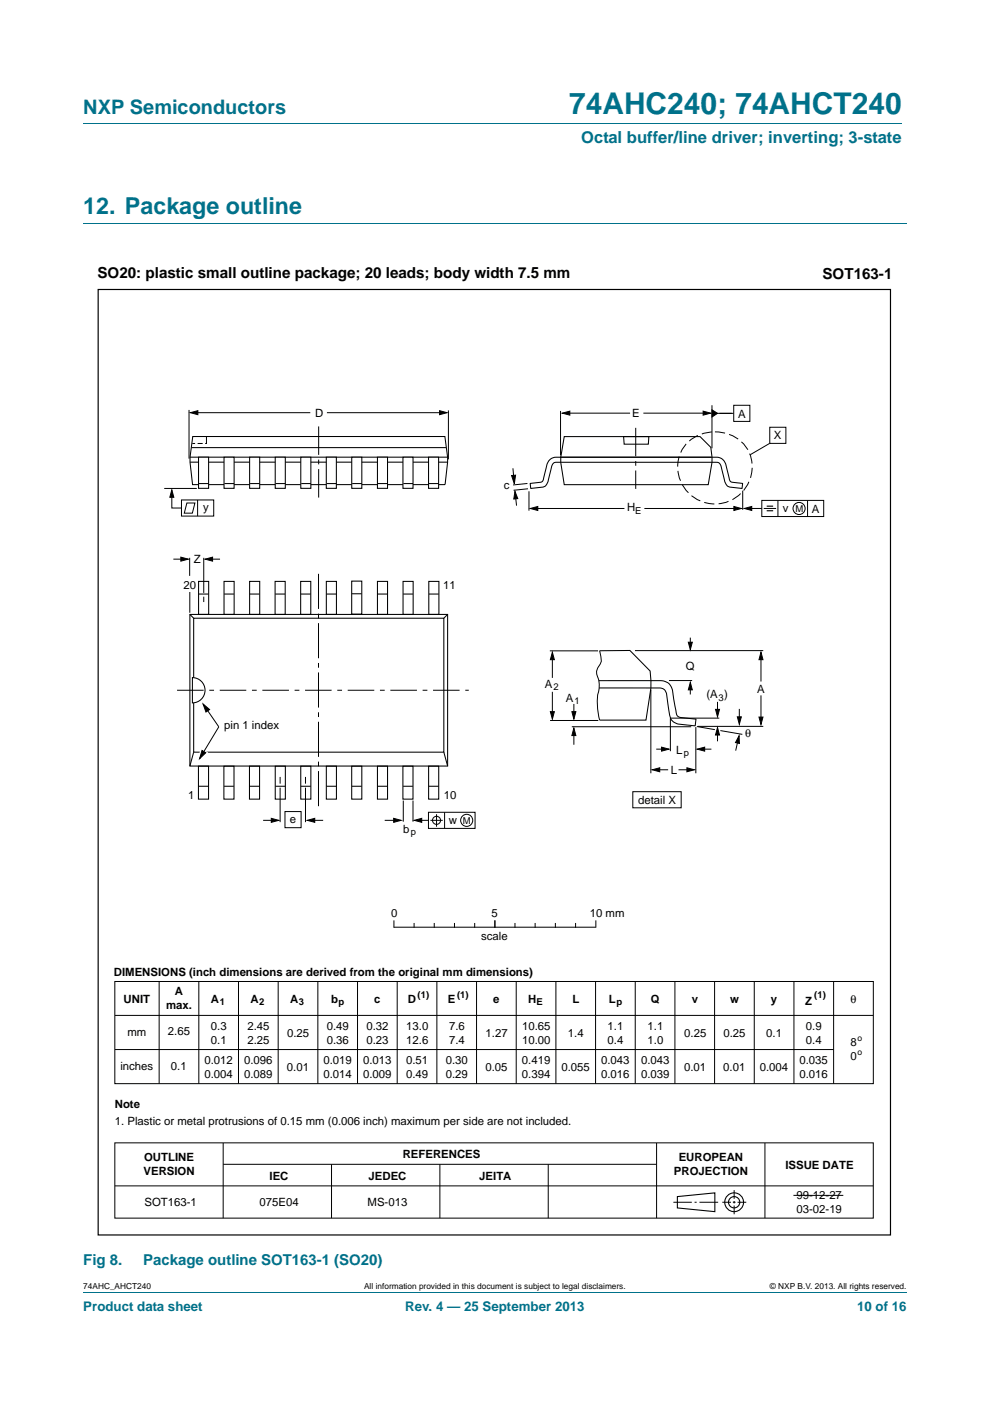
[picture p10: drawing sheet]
<svg xmlns="http://www.w3.org/2000/svg" width="210mm" height="297mm" viewBox="0 0 210 297" stroke-linecap="round" stroke-linejoin="round" font-family="sans-serif">
<path d="M17.7 26.3h173.5M17.7 47.4h174.6M17.7 273.9h174.6" fill="none" stroke="#00718a" stroke-width=".21"/>
<g fill="none" stroke="#000" stroke-width=".21">
<path d="M40.1 86.9v10.3M41.3 87.5h24.5M69.3 87.5h24.7M95.1 87v10.4M34.8 103.6h6.9M36.4 104.5v3.2h2.1M36.8 118.6h2.5M38.5 106h6.8v3.4h-6.8zM39.6 106.6h1.7l-.5 2.2h-1.7zM40.2 118.3v3.8M41.9 106v3.4M43.2 118.3v7.4"/>
<path d="M44.1 118.6h2.6M43.2 126.5v1.1M55.8 173.9h2.6M59.4 164.7v1.4M59.4 167v7.3M60.4 172.1h3.5v3.4h-3.5zM64.8 164.7v1.4M64.8 167v7.3M66 173.9h2.5M81.6 173.9h2.3M85.5 169.7v4.5M87.6 169.7v4.5"/>
<path d="M88.7 173.9h2.2M90.9 172.2h9.9v3.4h-9.9zM91.3 173.9h2.6M92.6 172.6v2.7M94.3 172.2v3.4M134.2 167.9h10.3v3.4h-10.3zM24.4 208.1h160.8v21.7h-160.8zM24.4 215.3h160.8M33.8 208.1v21.7M42.2 208.1v21.7M50.6 208.1v21.7M59 208.1v21.7"/>
<path d="M67.4 208.1v21.7M75.8 208.1v21.7M84.2 208.1v21.7M92.7 208.1v21.7M101.1 208.1v21.7M109.5 208.1v21.7M117.9 208.1v21.7M126.3 208.1v21.7M134.7 208.1v21.7M143.2 208.1v21.7M151.6 208.1v21.7M160 208.1v21.7"/>
<path d="M168.4 208.1v21.7M176.8 208.1v21.7M24.4 222.5h152.4M24.4 242.3h160.8v16h-160.8zM24.4 251.4h160.8M47.3 242.3v16M47.4 246.9h91.8M70.3 246.9v11.4M93.3 246.9v11.4M116.3 246.9v11.4M139.3 242.3v16M142.8 254.9h3.9"/>
<path d="M147.3 254.9h.5M148.4 254.9h3.9M153.2 254.9h1.8M155.4 254.9h.6M155.7 252.3v1.9M155.7 254.6v.5M155.7 255.6v1.8M156.4 254.9h1.9M162.2 242.3v16M168.3 253.4h10.6"/>
<circle cx="92.6" cy="173.9" r=".86"/>
<circle cx="99" cy="173.9" r="1.28"/>
</g>
<g fill="none" stroke="#000" stroke-width=".23">
<path d="M143.7 253.7l7.9-.8v4l-7.9-.8z"/>
<circle cx="155.7" cy="254.9" r="1.99"/>
<circle cx="155.7" cy="254.9" r="1.2"/>
</g>
<path d="M40.4 87.5l1.6-.4v.8zM93.2 87.1l1.6 .4-1.6 .4zM36.4 103.8l.5 1.6h-.9zM38.4 118.1l1.5 .5-1.5 .4zM43.5 118.6l1.6-.5v.9zM57.5 173.5l1.6 .4-1.6 .5zM65.2 173.9l1.6-.4v.9zM83.5 173.5l1.6 .4-1.6 .5zM87.9 173.9l1.5-.4v.9z" fill="#000" stroke="#000" stroke-width=".21"/>
<path d="M40.3 130.3h54.6v32.1h-54.6zM40.3 130.3l.8 .8M94.9 130.3l-.8 .8M40.8 143.7a2.68 2.68 0 0 1 2.7 2.6 2.68 2.68 0 0 1-2.7 2.7zM41.1 143.7v-12.6h53v28.4h-53v-10.5M41.1 159.5l-.8 2.9M94.1 159.5l.8 2.9" fill="none" stroke="#000" stroke-width=".22"/>
<path d="M37.6 146.3h61.8" fill="none" stroke="#000" stroke-width=".21" stroke-dasharray="5.6 1.2 1 1.2" stroke-linecap="butt"/>
<path d="M67.6 121.7v49.7" fill="none" stroke="#000" stroke-width=".21" stroke-dasharray="7.4 1 1 1" stroke-linecap="butt"/>
<path d="M42.5 158.6l1.7 .9-2.1 1.8z" fill="#fff"/>
<g fill="none" stroke="#000" stroke-width=".21">
<path d="M40.8 94h.6M41.9 94h1.1M43.8 93.1v.9h-.3M43.8 92.6v.5M40.3 125.5v4.4M43.1 149.3l3.3 4.8-4.1 6.7M83.6 195.2v1.4M83.6 196.6h42.6M87.8 195.8v.8M92.1 195.8v.8M96.4 195.8v.8M100.7 195.8v.8"/>
<path d="M105 195.2v1.4M109.2 195.8v.8M113.5 195.8v.8M117.8 195.8v.8M122.1 195.8v.8M126.4 195.2v1.4"/>
</g>
<path d="M42.8 159.1l.8 .5-1.3 1.2zM43.1 149.3l1.4 1.1-.8 .6z" fill="#000" stroke="#000" stroke-width=".21"/>
<g fill="none" stroke="#000" stroke-width=".22">
<path d="M40.3 98h54.6M40.3 96.9h54.6M40.6 94.9h54M94.4 102.7h-53.6l-.5-4.7v-1.1l.6-4.3h53.5l.5 4.3-.5 5.8M42.1 123.3h2.2v7h-2.2zM42.1 126h2.1M47.5 123.3h2.2v7h-2.2zM47.5 126h2.1M52.9 123.3h2.2v7h-2.2zM53 126h2.1M58.3 123.3h2.2v7h-2.2zM58.4 126h2.1"/>
<path d="M63.8 123.3h2.1v7h-2.1zM63.8 126h2.1M69.2 123.3h2.2v7h-2.2zM69.2 126h2.1M74.6 123.2h2.1v7h-2.1zM74.6 125.9h2.1M80.1 123.3h2.1v7h-2.1zM80.1 126h2.1M85.5 123.3h2.1v7h-2.1zM85.5 126h2.1M90.9 123.3h2.2v7h-2.2zM91 126h2.1"/>
<path d="M42.1 162.4h2.1v7h-2.1zM42.1 166.7h2.1M47.5 162.4h2.1v7h-2.1zM47.5 166.7h2.1M52.9 162.4h2.2v7h-2.2zM53 166.7h2M58.4 162.4h2.1v7h-2.1zM58.4 166.7h2.1M63.8 162.4h2.1v7h-2.1zM63.8 166.7h2.1M69.2 162.4h2.2v7h-2.2zM69.3 166.7h2"/>
<path d="M74.6 162.4h2.1v7h-2.1zM74.6 166.7h2.1M80.1 162.4h2.1v7h-2.1zM80.1 166.7h2.1M85.5 162.4h2.1v7h-2.1zM85.5 166.7h2.1M90.9 162.4h2.2v7h-2.2zM90.9 166.7h2.1"/>
</g>
<path d="M67.6 90.4v15.2" fill="none" stroke="#000" stroke-width=".21" stroke-dasharray="6 1 1 1" stroke-linecap="butt"/>
<path d="M90.9 96.9h2.1v6.6h-2.1z" fill="#fff" stroke="#000" stroke-width=".22"/>
<path d="M91 102.5h2" fill="none" stroke="#000" stroke-width=".22"/>
<path d="M85.5 96.9h2.1v6.6h-2.1z" fill="#fff" stroke="#000" stroke-width=".22"/>
<path d="M85.6 102.5h2" fill="none" stroke="#000" stroke-width=".22"/>
<path d="M80.1 96.9h2.1v6.6h-2.1z" fill="#fff" stroke="#000" stroke-width=".22"/>
<path d="M80.2 102.5h2" fill="none" stroke="#000" stroke-width=".22"/>
<path d="M74.6 96.9h2.1v6.6h-2.1z" fill="#fff" stroke="#000" stroke-width=".22"/>
<path d="M74.7 102.5h2" fill="none" stroke="#000" stroke-width=".22"/>
<path d="M69.2 96.9h2.1v6.6h-2.1z" fill="#fff" stroke="#000" stroke-width=".22"/>
<path d="M69.3 102.5h2" fill="none" stroke="#000" stroke-width=".22"/>
<path d="M63.8 96.9h2.1v6.6h-2.1z" fill="#fff" stroke="#000" stroke-width=".22"/>
<path d="M63.9 102.5h2" fill="none" stroke="#000" stroke-width=".22"/>
<path d="M58.4 96.9h2.1v6.6h-2.1z" fill="#fff" stroke="#000" stroke-width=".22"/>
<path d="M58.5 102.5h2" fill="none" stroke="#000" stroke-width=".22"/>
<path d="M52.9 96.9h2.2v6.6h-2.2z" fill="#fff" stroke="#000" stroke-width=".22"/>
<path d="M53 102.5h2.1" fill="none" stroke="#000" stroke-width=".22"/>
<path d="M47.5 96.9h2.2v6.6h-2.2z" fill="#fff" stroke="#000" stroke-width=".22"/>
<path d="M47.6 102.5h2.1" fill="none" stroke="#000" stroke-width=".22"/>
<path d="M42.1 96.9h2.1v6.6h-2.1z" fill="#fff" stroke="#000" stroke-width=".22"/>
<path d="M118.8 96.9h32.7a2.21 2.21 0 0 1 2.6 2.2l.5 1.9a1.14 1.14 0 0 0 1.3 1.3l1.6 .2-.1 1-1.7-.1a1.83 1.83 0 0 1-2.1-2l-.2-.8a4.2 4.2 0 0 0-.8-2.4l-.6-.2h-32.9M118.9 96.9h-.4a2.21 2.21 0 0 0-2.6 2.2l-.5 1.9a1.14 1.14 0 0 1-1.4 1.3l-1.5 .2 .1 1 1.7-.1a1.83 1.83 0 0 0 2.1-2l.2-.8a4.2 4.2 0 0 1 .8-2.4l.4-.2h1.3M119.7 92.6h28.8l2.3 2.2 .2 3.2-.8 4.8h-30.5l-.8-4.8v-1.1zM132.3 92.6h5.3l-.1 1.6h-5.1zM42.2 102.5h2.1M127.2 138l6.4-.1 4.3 4.4 .2 2v1.6l-1.1 6.8h-9.8M127 144.3h12.5a2.65 2.65 0 0 1 3.2 2.8l.5 2.9a3 3 0 0 0 .6 1.9l.5 .2 3.3 .4-.2 1.4-1.3-.1a5.9 5.9 0 0 1-3.3-.7 4.9 4.9 0 0 1-1.1-3.3l-.1-1a3.5 3.5 0 0 0-.7-2.6l-1.1-.3h-12.7" fill="none" stroke="#000" stroke-width=".22"/>
<g fill="none" stroke="#000" stroke-width=".21">
<path d="M108.8 99.3l.2 2.7M118.9 87.1v9.4M120 87.6h13.6M136.5 87.6h13.4M151 85.9v9.1M151.6 87.6h4M155.6 85.9h3.4v3.4h-3.4zM163.3 90.6h3.4v3.4h-3.4zM163.3 94l-4.2 2.4M109.3 104.7l.3 2.5M111.9 102.5l-3.1 .3M112 103.6l-3.1 .3"/>
<path d="M112.2 104.2v4.1M113.3 107.8h19.1M136.7 107.8h19.5M157.5 104v4.1M158.7 107.8h2.9M161.6 106.1h13.1v3.4h-13.1zM162 107.8h2.6M165 106.1v3.4M171.3 106.1v3.4M116.6 138h10.2M117.2 138.8v4.9M127.2 138l.2 .8a2.61 2.61 0 0 1-.7 2.9 3.2 3.2 0 0 0 .3 2.6l.1 1.2a14.1 14.1 0 0 0-.2 5.6l.3 1.6"/>
<path d="M134.7 137.9h27.2M146.4 135.2v1.9M161.4 139.1v5.4M116.7 152.8h10.2M117.2 146.7v5M121.3 154.1h25.3M121.7 149.2v2.8M121.7 155.3v2.6M138 146.2v17.7M139.2 158.8h1.7M141.9 144.3h4.9M142.2 152.3h10.4"/>
<path d="M142.2 152.3v7M146.4 145.3v1.9M147.6 154.1v9.8M147.8 154l3.8 .7M148 154h13.9M148.8 158.8h2.1M152.2 155.3v1.9M152.2 148.8v2.3M152.8 154.9l4.6 .8M156.6 156.6l-.6 2.6M156.8 150.3v2.6M161.4 147.4v5.3"/>
<path d="M139.1 163.2h2.6M143.9 163.2h2.6"/>
<circle cx="169.5" cy="107.8" r="1.28"/>
</g>
<g fill="#000" stroke="#000" stroke-width=".21">
<path d="M119.3 87.6l1.6-.4v.8zM149.1 87.2l1.6 .4-1.6 .4zM151 86.9l1.2 .7-1.2 .8zM108.5 100.8l.9-.1-.3 1.9zM109.2 104.2l.6 1.5-.8 .1zM112.5 107.8l1.6-.4v.8zM155.7 107.4l1.5 .4-1.5 .4zM157.9 107.8l1.5-.4v.8zM117.2 138.3l.4 1.6h-.9zM146 136.2h.8l-.4 1.6zM161.4 138.3l.4 1.6h-.8zM116.7 150.9h.9l-.4 1.6z"/>
<path d="M121.7 154.4l.4 1.6h-.8zM121.3 150.9h.8l-.4 1.6zM140.3 158.4l1.6 .4-1.6 .5zM146.4 144.7l.4 1.6h-.8zM147.9 158.8l1.6-.4v.9zM152.2 154.3l.4 1.5h-.8zM151.8 150.4h.8l-.4 1.6zM156.8 156v1.6l-.8-.2zM156.4 152h.8l-.4 1.6zM161 152h.8l-.4 1.6zM138.3 163.2l1.6-.4v.8zM145.7 162.8l1.6 .4-1.6 .4z"/>
</g>
<path d="M162.6 107.3h1.4M162.6 108.3h1.4" fill="none" stroke="#000" stroke-width=".24"/>
<path d="M134.8 90.7v13" fill="none" stroke="#000" stroke-width=".21" stroke-dasharray="6 1 1 1" stroke-linecap="butt"/>
<path d="M145.7 94a8.3 8.3 0 0 1 13.1 1.7 7.9 7.9 0 0 1-7.7 11.1 7.9 7.9 0 0 1-6.1-12z" fill="none" stroke="#000" stroke-width=".21" stroke-dasharray="2.2 .9" stroke-linecap="butt"/>
<path d="M20.8 61.4h168.1v200.4h-168.1z" fill="none" stroke="#000" stroke-width=".25"/>
<text font-size="6.3" fill="#00718a" x="120.7" y="24.2">74AHC240; 74AHCT240</text>
<text font-size="4.9" fill="#00718a" x="17.7" y="45.4">12. Package outline</text>
<text font-size="4.2" fill="#00718a" x="17.7" y="24.2">NXP Semiconductors</text>
<text font-size="3.5" fill="#00718a" x="123.3" y="30.4">Octal buffer/line driver; inverting; 3-state</text>
<g font-size="3.2">
<text x="20.7" y="59">SO20: plastic small outline package; 20 leads; body width 7.5 mm</text>
<text x="174.5" y="59.1">SOT163-1</text>
</g>
<g font-size="3.2" fill="#00718a">
<text x="17.7" y="268.3">Fig 8.</text>
<text x="30.4" y="268.3">Package outline SOT163-1 (SO20)</text>
</g>
<g font-size="2.8" fill="#00718a">
<text x="17.7" y="277.9">Product data sheet</text>
<text x="86" y="277.9">Rev. 4 — 25 September 2013</text>
<text x="181.8" y="277.9">10 of 16</text>
</g>
<g font-size="2.4">
<text x="66.8" y="88.4">D</text>
<text x="134.1" y="88.5">E</text>
<text x="156.5" y="88.5">A</text>
<text x="164.2" y="93.2">X</text>
<text x="106.8" y="103.8">c</text>
<text x="43.1" y="108.4">y</text>
<text x="133" y="108.4">H</text>
<text x="166.1" y="108.5">v</text>
<text x="172.2" y="108.7">A</text>
<text x="41.1" y="119.4">Z</text>
<text x="38.9" y="124.8">20</text>
<text x="94" y="124.8">11</text>
<text x="145.5" y="142.1">Q</text>
<text x="115.6" y="145.9">A</text>
<text x="120" y="148.8">A</text>
<text x="149.8" y="148.1">(A )</text>
<text x="160.6" y="146.9">A</text>
<text x="47.5" y="154.6">pin 1 index</text>
<text x="143.4" y="159.8">L</text>
<text x="158.1" y="156.3">θ</text>
<text x="142.3" y="164.1">L</text>
<text x="39.9" y="169.4">1</text>
<text x="94.1" y="169.4">10</text>
<text x="135.3" y="170.4">detail X</text>
<text x="61.5" y="174.5">e</text>
<text x="85.5" y="176.6">b</text>
<text x="95.2" y="174.7">w</text>
<text x="83" y="194.5">0</text>
<text x="104.3" y="194.5">5</text>
<text x="125.1" y="194.5">10 mm</text>
<text x="102.1" y="199.3">scale</text>
<text x="24.2" y="206.9">DIMENSIONS (inch dimensions are derived from the original mm dimensions)</text>
<text x="26.2" y="212.6">UNIT</text>
<text x="35.2" y="213.9">max.</text>
<text x="37.1" y="210.9">A</text>
<text x="44.7" y="212.6">A</text>
<text x="53.1" y="212.6">A</text>
<text x="61.5" y="212.6">A</text>
<text x="70.2" y="212.6">b</text>
<text x="79.4" y="212.6">c</text>
<text x="86.5" y="212.6">D</text>
<text x="95" y="212.6">E</text>
<text x="104.6" y="212.6">e</text>
<text x="112" y="212.6">H</text>
<text x="121.4" y="212.6">L</text>
<text x="129.1" y="212.6">L</text>
<text x="138" y="212.6">Q</text>
<text x="146.7" y="212.6">v</text>
<text x="154.9" y="212.6">w</text>
<text x="163.5" y="212.6">y</text>
<text x="170.8" y="213.1">Z</text>
<text x="180.4" y="212.6">θ</text>
<text x="27" y="219.6">mm</text>
<text x="35.6" y="219.5">2.65</text>
<text x="44.7" y="218.3">0.3</text>
<text x="44.7" y="221.2">0.1</text>
<text x="52.5" y="218.3">2.45</text>
<text x="52.5" y="221.2">2.25</text>
<text x="60.9" y="219.8">0.25</text>
<text x="69.3" y="218.3">0.49</text>
<text x="69.3" y="221.2">0.36</text>
<text x="77.7" y="218.3">0.32</text>
<text x="77.7" y="221.2">0.23</text>
<text x="86.2" y="218.3">13.0</text>
<text x="86.2" y="221.2">12.6</text>
<text x="95.3" y="218.3">7.6</text>
<text x="95.3" y="221.2">7.4</text>
<text x="103" y="219.8">1.27</text>
<text x="110.8" y="218.3">10.65</text>
<text x="110.8" y="221.2">10.00</text>
<text x="120.5" y="219.8">1.4</text>
<text x="128.9" y="218.3">1.1</text>
<text x="128.9" y="221.2">0.4</text>
<text x="137.4" y="218.3">1.1</text>
<text x="137.4" y="221.2">1.0</text>
<text x="145.1" y="219.8">0.25</text>
<text x="153.4" y="219.8">0.25</text>
<text x="162.5" y="219.8">0.1</text>
<text x="171" y="218.3">0.9</text>
<text x="171" y="221.2">0.4</text>
<text x="180.4" y="221.9">8</text>
<text x="25.5" y="226.8">inches</text>
<text x="36.3" y="226.8">0.1</text>
<text x="43.3" y="225.5">0.012</text>
<text x="51.8" y="225.5">0.096</text>
<text x="60.8" y="227">0.01</text>
<text x="68.6" y="225.5">0.019</text>
<text x="77" y="225.5">0.013</text>
<text x="86.1" y="225.5">0.51</text>
<text x="94.5" y="225.5">0.30</text>
<text x="103" y="227">0.05</text>
<text x="110.7" y="225.5">0.419</text>
<text x="119.1" y="227">0.055</text>
<text x="127.5" y="225.5">0.043</text>
<text x="136" y="225.5">0.043</text>
<text x="145.1" y="227">0.01</text>
<text x="153.4" y="227">0.01</text>
<text x="161.1" y="227">0.004</text>
<text x="169.6" y="225.5">0.035</text>
<text x="180.4" y="224.8">0</text>
<text x="43.3" y="228.5">0.004</text>
<text x="51.8" y="228.5">0.089</text>
<text x="68.6" y="228.5">0.014</text>
<text x="77" y="228.5">0.009</text>
<text x="86.1" y="228.5">0.49</text>
<text x="94.5" y="228.5">0.29</text>
<text x="110.7" y="228.5">0.394</text>
<text x="127.5" y="228.5">0.016</text>
<text x="136" y="228.5">0.039</text>
<text x="169.6" y="228.5">0.016</text>
<text x="24.4" y="235">Note</text>
<text x="24.4" y="238.6">1. Plastic or metal protrusions of 0.15 mm (0.006 inch) maximum per side are not included.</text>
<text x="85.4" y="245.5">REFERENCES</text>
<text x="30.4" y="249.2">VERSION</text>
<text x="30.6" y="246.3">OUTLINE</text>
<text x="57.2" y="250.1">IEC</text>
<text x="78.2" y="250.1">JEDEC</text>
<text x="101.7" y="250.1">JEITA</text>
<text x="142.9" y="249.2">PROJECTION</text>
<text x="144" y="246.3">EUROPEAN</text>
<text x="166.6" y="247.8">ISSUE DATE</text>
<text x="30.6" y="255.7">SOT163-1</text>
<text x="55" y="255.7">075E04</text>
<text x="78" y="255.7">MS-013</text>
<text x="168.9" y="254.2">99-12-27</text>
<text x="168.9" y="257.2">03-02-19</text>
</g>
<g font-size="2">
<text x="134.7" y="108.9">E</text>
<text x="168.7" y="108.5">M</text>
<text x="117.4" y="146.3">2</text>
<text x="121.8" y="149.3">1</text>
<text x="152.4" y="148.5">3</text>
<text x="145" y="160.3">p</text>
<text x="87.1" y="177">p</text>
<text x="98.2" y="174.7">M</text>
<text x="46.6" y="213.1">1</text>
<text x="55" y="213.1">2</text>
<text x="63.4" y="213.1">3</text>
<text x="71.8" y="213.1">p</text>
<text x="88.6" y="211.6">(1)</text>
<text x="96.9" y="211.6">(1)</text>
<text x="113.8" y="213.1">E</text>
<text x="130.7" y="213.1">p</text>
<text x="172.7" y="211.6">(1)</text>
</g>
<g font-size="1.8">
<text x="181.9" y="220.7">o</text>
<text x="181.9" y="223.6">o</text>
<text x="17.7" y="273.3">74AHC_AHCT240</text>
<text x="77.2" y="273.3">All information provided in this document is subject to legal disclaimers.</text>
<text x="163.3" y="273.3">© NXP B.V. 2013. All rights reserved.</text>
</g>
</svg>
